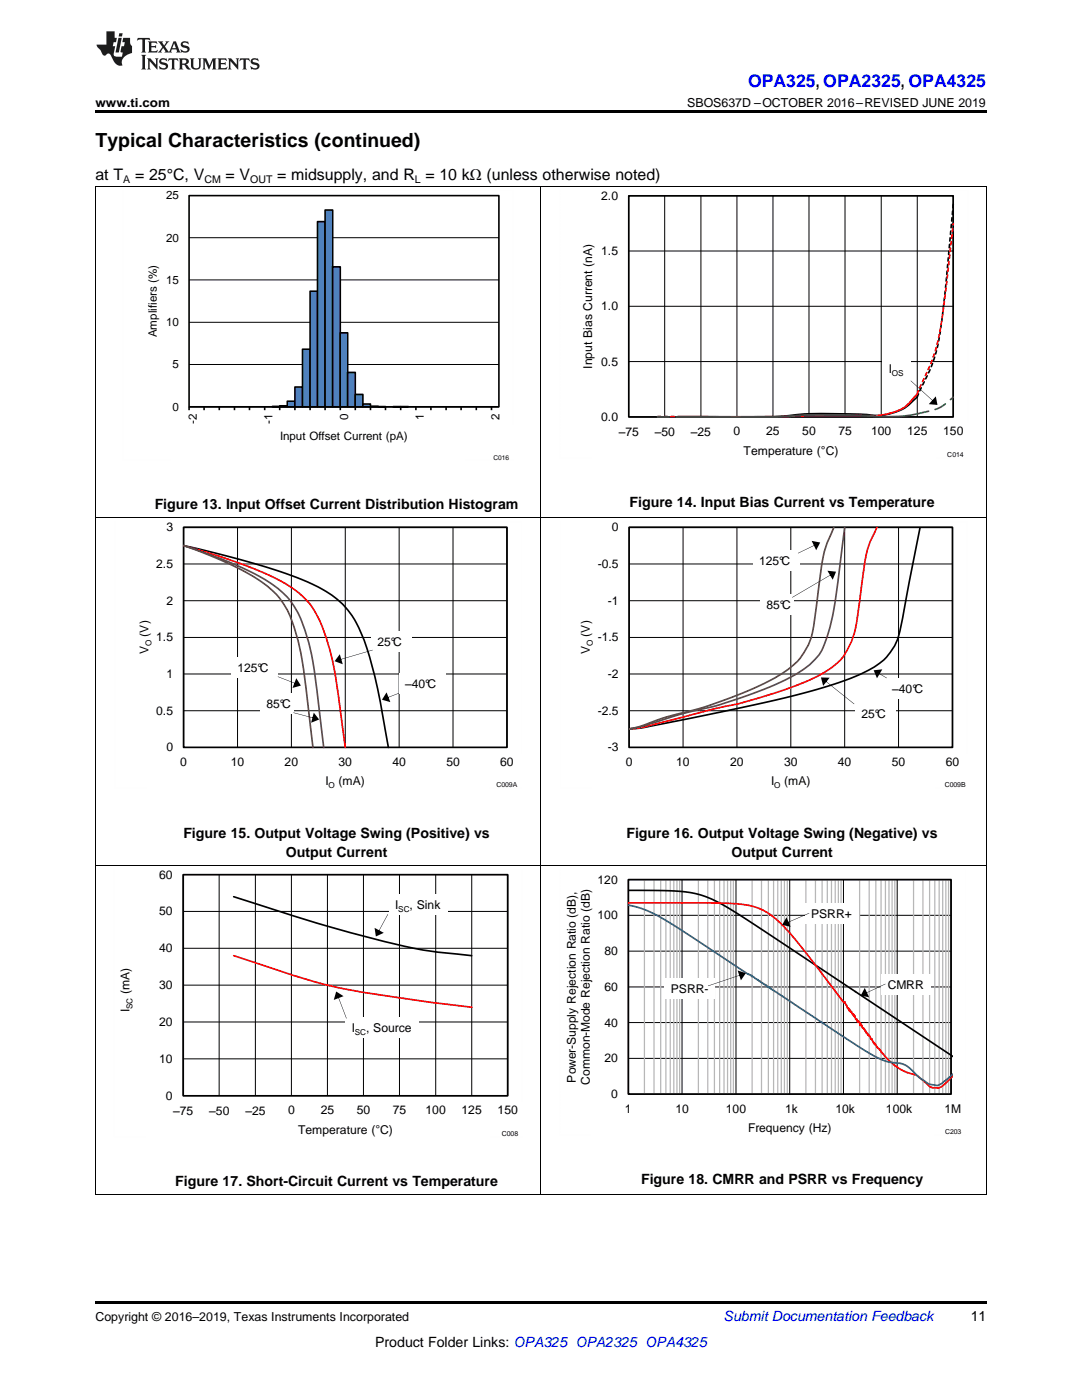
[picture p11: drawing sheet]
<svg xmlns="http://www.w3.org/2000/svg" width="216mm" height="279mm" viewBox="0 0 216 279" stroke-linecap="round" stroke-linejoin="round" font-family="sans-serif">
<path d="M19 238.3l.2 .1zM196.7 238.3l.1 .1zM19 259.7h177.8v.5h-177.8z" fill="#000"/>
<g fill="none" stroke="#000" stroke-width=".2">
<path d="M19.1 172.7v65.7M36.5 174.5h64.8v44.2h-64.8zM43.7 174.5v44.2M51 174.5v44.2M58.1 174.5v44.2M65.3 174.5v44.2M72.5 174.5v44.2M79.7 174.5v44.2M86.9 174.5v44.2M94.1 174.5v44.2M107.9 172.7v65.7M196.8 172.7v65.7"/>
<path d="M36.5 196.6h64.8M36.5 189.3h64.8M36.5 181.9h64.8M36.5 211.3h64.8M36.5 204h64.8M19 238.3h177.8"/>
</g>
<path d="M36.6 174.6h64.7v44.1h-64.7zM46.6 179l2.7 .8a293.6 293.6 0 0 0 35.7 9.9l9.1 1" fill="none" stroke="#000" stroke-width=".33"/>
<path d="M46.6 190.7a220.9 220.9 0 0 0 21.5 6.5l8.3 1.5 17.7 2.3" fill="none" stroke="#f00" stroke-width=".33"/>
<path d="M22.7 173.5v53.4M35.3 173.5h68.9M104.2 173.5v46.4M22.7 226.8h6.4M97.9 226.8h6.3" fill="none" stroke="#fefefe" stroke-width=".2" stroke-dasharray=".4 .1" stroke-linecap="butt"/>
<path d="M68.9 203.1h14.7v4.1h-14.7z" fill-rule="evenodd" fill="#fff"/>
<path d="M67.4 198.9l1.7 4.4zM67.1 197.9l1.5 .9-2 .8z" fill="#000"/>
<path d="M77.6 178.5h11.6v4.1h-11.6z" fill-rule="evenodd" fill="#fff"/>
<path d="M77.4 182.4l-1.9 3.6zM74.7 185.2l1.9 1-1.6 .7z" fill="#000"/>
<path d="M125.4 175.6h64.4v42.8h-64.4zM136.1 175.6v42.8M146.9 175.6v42.8M157.6 175.6v42.8M168.3 175.6v42.8M179 175.6v42.8M125.4 197h64.4M125.4 189.8h64.4M125.4 182.7h64.4M125.4 211.2h64.4M125.4 204.1h64.4" fill="none" stroke="#000" stroke-width=".2"/>
<g fill="none" stroke="#b7b7b7" stroke-width=".25">
<path d="M128.6 175.5v42.9M130.5 175.5v42.9M131.8 175.5v42.9M132.9 175.5v42.9M133.7 175.5v42.9M134.5 175.5v42.9M135.1 175.5v42.9M135.6 175.5v42.9M139.4 175.5v42.9M141.2 175.5v42.9M142.6 175.5v42.9M143.6 175.5v42.9"/>
<path d="M144.5 175.5v42.9M145.2 175.5v42.9M145.8 175.5v42.9M146.3 175.5v42.9M150.1 175.5v42.9M151.9 175.5v42.9M153.3 175.5v42.9M154.4 175.5v42.9M155.2 175.5v42.9M155.9 175.5v42.9M156.5 175.5v42.9M157.1 175.5v42.9"/>
<path d="M160.8 175.5v42.9M162.7 175.5v42.9M164 175.5v42.9M165.1 175.5v42.9M165.9 175.5v42.9M166.7 175.5v42.9M167.3 175.5v42.9M167.8 175.5v42.9M171.5 175.5v42.9M173.4 175.5v42.9M174.8 175.5v42.9M175.8 175.5v42.9"/>
<path d="M176.7 175.5v42.9M177.4 175.5v42.9M178 175.5v42.9M178.5 175.5v42.9M182.3 175.5v42.9M184.2 175.5v42.9M185.5 175.5v42.9M186.5 175.5v42.9M187.4 175.5v42.9M188.1 175.5v42.9M188.7 175.5v42.9M189.3 175.5v42.9"/>
</g>
<path d="M125.3 177.7l8.4 .1 4.3 .4a28.5 28.5 0 0 1 9.1 4.1l23.6 15.6M125.4 175.5h64.4v42.9h-64.4zM170.7 197.9l19.4 12.9" fill="none" stroke="#000" stroke-width=".33"/>
<path d="M125.3 180.2l20.8 .1 3.5 .4 1.5 .5 1.3 .5 2.6 1.9 3.3 3.5 4.6 5.7 5.4 7.3 .3-.2 .6 1.4v-.2l.1 .3 .1-.2 .1 .6v-.3l.2 .5 .2-.1 .4 .8 .1-.3v.5l.2-.1 .1 .6 .3-.1 .1 .7 .1-.3 .2 .4 .1-.2 .1 .8 .1-.4 .2 .6 .1-.2 .1 .5 .1 .1 .1-.2 .1 .3 .1-.1 .4 .9h.2l.1 .4 .1-.2 .1 .3 .2 .1 .2 .6 .2-.1 .3 1 .2-.1 .1 .3 .1-.1 .4 .8 .6 .4 1.4 1.8 1.5 1.4 2.4 1.3 2 .6 2.5 2.1 .6 .3h1.2l.5-.2 2.3-2.1" fill="none" stroke="#f00" stroke-width=".33"/>
<path d="M125.3 180.6l.3 .1a30.5 30.5 0 0 1 10.8 5.2l12.8 8.5 .5 .1 .2 .3 .1-.1 .1 .2h.2l.9 .7 .1-.1 .7 .7 .9 .4 .9 .8 15.2 10 5.8 3.6 2.2 .9 2.7 .3 1 .4 1.1 .8 1.7 1.7 2.2 1.3 1.2 .2h.4l1.3-.9 1.5-1.3" fill="none" stroke="#295c75" stroke-width=".33"/>
<path d="M111.6 173.4v53.1M124.1 173.4h68.6M192.7 173.4v46.1M111.6 226.5h6.3M186.4 226.5h6.3" fill="none" stroke="#fefefe" stroke-width=".2" stroke-dasharray=".4 .1" stroke-linecap="butt"/>
<path d="M160.6 180.3h10.7v4.1h-10.7z" fill-rule="evenodd" fill="#fff"/>
<path d="M157 184.1l4.5-1.8zM156.9 183.1l.9 1.9-1.7-.4z" fill="#000"/>
<path d="M175.9 194.4h9.9v4.1h-9.9z" fill-rule="evenodd" fill="#fff"/>
<path d="M172.7 198.2l4-1.8zM172.6 197.2l.8 1.8-1.7-.3z" fill="#000"/>
<path d="M132.6 195.2h10.2v4.1h-10.2z" fill-rule="evenodd" fill="#fff"/>
<path d="M141.3 196.7l6.6-2.1zM147.2 193.7l1.6 .5-1 1.4z" fill="#000"/>
<g fill="none" stroke="#000" stroke-width=".2">
<path d="M19.1 103.4v69.3M36.6 105.2h64.5v44h-64.5zM36.6 119.9h64.5M36.6 112.6h64.5M47.4 105.2v44M58.1 105.2v44M68.9 105.2v44M79.6 105.2v44M90.4 105.2v44M107.9 103.4v69.3M196.8 103.4v69.3M36.6 134.5h64.5"/>
<path d="M36.6 127.2h64.5M36.6 141.8h64.5M19 172.7h177.8"/>
</g>
<path d="M36.6 105.2h64.6v44h-64.6zM36.6 108.9l11.7 2.9 9.4 2.9a29 29 0 0 1 10.8 6.1 25.2 25.2 0 0 1 5.4 10.9 159.6 159.6 0 0 1 3.6 17.5" fill="none" stroke="#000" stroke-width=".33"/>
<path d="M36.6 108.9l7.4 2.2 6.4 2.3a31.7 31.7 0 0 1 10.3 5.9 19.1 19.1 0 0 1 4.6 8.7 87.6 87.6 0 0 1 2.9 15.8l.7 5.4" fill="none" stroke="#f00" stroke-width=".33"/>
<path d="M36.6 108.9l5.2 1.8 5.2 2a31.8 31.8 0 0 1 10.4 6.6 20.6 20.6 0 0 1 4.1 8.5 137.5 137.5 0 0 1 2.8 18.7l.3 2.7" fill="none" stroke="#68275f" stroke-width=".33"/>
<path d="M36.6 108.9l3.5 1.2 4.7 2a34.2 34.2 0 0 1 10.5 6.7 17.7 17.7 0 0 1 3.8 7.7 107.2 107.2 0 0 1 2.7 17l.6 5.7" fill="none" stroke="#6b5028" stroke-width=".33"/>
<path d="M22.9 104.2v53.1M35.3 104.2h68.8M104.1 104.2v46.1M22.9 157.3h6.3M97.8 157.3h6.3" fill="none" stroke="#fefefe" stroke-width=".2" stroke-dasharray=".4 .1" stroke-linecap="butt"/>
<path d="M79.6 134.4h9.3v4.1h-9.3z" fill-rule="evenodd" fill="#fff"/>
<path d="M77.2 139.2l2.4-.8zM77.1 138.2l.8 1.9-1.7-.5z" fill="#000"/>
<path d="M74.1 125.9h8v4.1h-8z" fill-rule="evenodd" fill="#fff"/>
<path d="M67.8 131.6l6.6-1.8zM67.8 130.6l.6 2-1.6-.6z" fill="#000"/>
<path d="M46.1 131.2h9.4v4.1h-9.4z" fill-rule="evenodd" fill="#fff"/>
<path d="M55.5 135l3.6 1.5zM59.1 135.4l-.7 1.9 1.6-.5z" fill="#000"/>
<path d="M51.9 138.4h6.7v4.1h-6.7z" fill-rule="evenodd" fill="#fff"/>
<path d="M58.6 142.2l4.1 1.1zM62.6 142.2l-.5 2 1.6-.6z" fill="#000"/>
<path d="M125.5 105.2h64.5v44h-64.5zM125.5 119.9h64.5M125.5 112.6h64.5M136.3 105.2v44M147 105.2v44M157.8 105.2v44M168.5 105.2v44M179.3 105.2v44M125.5 134.5h64.5M125.5 127.2h64.5M125.5 141.8h64.5" fill="none" stroke="#000" stroke-width=".2"/>
<path d="M125.5 105.2h64.6v44h-64.6zM183.6 105.2l-3.1 16.2a27.9 27.9 0 0 1-2.1 7.7 14.6 14.6 0 0 1-7.7 5.9l-5.6 2-7.7 2.1-12.5 2.8-12.5 2.5a40 40 0 0 1-6.9 1.1" fill="none" stroke="#000" stroke-width=".33"/>
<path d="M175 105.2a21 21 0 0 0-2.7 8.7l-.5 4.2a45.3 45.3 0 0 1-1.9 9.9 12.5 12.5 0 0 1-6.9 7l-5.2 2.2-6.5 2.1-3.8 1.1-5.2 1.1-9.9 2.6a37.5 37.5 0 0 1-6.9 1.4" fill="none" stroke="#f00" stroke-width=".33"/>
<path d="M168.5 105.2a213.1 213.1 0 0 1-2.8 19.7 19.5 19.5 0 0 1-2.5 6.1 23.5 23.5 0 0 1-8.8 5.8l-8.2 3a65.7 65.7 0 0 1-9 2.4l-4.8 1.4a36.6 36.6 0 0 1-6.9 1.9" fill="none" stroke="#68275f" stroke-width=".33"/>
<path d="M166.4 105.2a26.1 26.1 0 0 0-2.9 10.7l-.2 1.5a83.6 83.6 0 0 1-1.5 9.9 14.2 14.2 0 0 1-7.4 8.1l-3.9 1.9-5.2 2.1-4.7 1.7-4.7 1.2a63.2 63.2 0 0 0-8.6 2.8l-1.8 .4" fill="none" stroke="#6b5028" stroke-width=".33"/>
<path d="M111.8 104.2v53.1M124.2 104.2h68.8M193 104.2v46.1M111.8 157.3h6.3M186.7 157.3h6.3" fill="none" stroke="#fefefe" stroke-width=".2" stroke-dasharray=".4 .1" stroke-linecap="butt"/>
<path d="M150.2 109.8h9.4v4h-9.4z" fill-rule="evenodd" fill="#fff"/>
<path d="M159.2 110.4l3.5-1.6zM162 107.9l.9 1.9 .8-1.5z" fill="#000"/>
<path d="M170.6 140.4h8v4.1h-8z" fill-rule="evenodd" fill="#fff"/>
<path d="M164.7 135.8l5.8 4.7zM163.8 135.2l1.7 .1-1.3 1.6z" fill="#000"/>
<path d="M176.8 135.3h9.4v4.1h-9.4z" fill-rule="evenodd" fill="#fff"/>
<path d="M175.2 134.3l1.7 1.1zM174.3 133.8l1.8-.2-1.1 1.8z" fill="#000"/>
<path d="M151.7 118.6h6.6v4.1h-6.6z" fill-rule="evenodd" fill="#fff"/>
<path d="M158.1 119.2l7.9-4.5zM165.1 113.9l1.1 1.8 .6-1.6z" fill="#000"/>
<path d="M19.1 37.3v66.1M37.7 39h61.9M107.9 37.3v66.1M196.8 37.3v66.1M37.7 55.9h61.9M37.7 47.4h61.9M37.7 72.7h61.9M37.7 64.3h61.9M19 103.3h177.8" fill="none" stroke="#000" stroke-width=".2"/>
<path d="M37.7 39h61.8v42.2h-61.8z" fill="none" stroke="#000" stroke-width=".32"/>
<path d="M54.3 81.1l1.5 .1z" fill-rule="evenodd" fill="#4f81bd"/>
<path d="M54.3 81.1l1.5 .1z" fill="none" stroke="#000" stroke-width=".32"/>
<path d="M55.8 81h1.5v.2h-1.5z" fill-rule="evenodd" fill="#4f81bd"/>
<path d="M55.8 81h1.5v.2h-1.5z" fill="none" stroke="#000" stroke-width=".32"/>
<path d="M57.3 80.1h1.5v1.1h-1.5z" fill-rule="evenodd" fill="#4f81bd"/>
<path d="M57.3 80.1h1.5v1.1h-1.5z" fill="none" stroke="#000" stroke-width=".32"/>
<path d="M58.8 77.2h1.6v4h-1.6z" fill-rule="evenodd" fill="#4f81bd"/>
<path d="M58.8 77.2h1.6v4h-1.6z" fill="none" stroke="#000" stroke-width=".32"/>
<path d="M60.4 69.7h1.5v11.5h-1.5z" fill-rule="evenodd" fill="#4f81bd"/>
<path d="M60.4 69.7h1.5v11.5h-1.5z" fill="none" stroke="#000" stroke-width=".32"/>
<path d="M61.9 58.1h1.5v23.1h-1.5z" fill-rule="evenodd" fill="#4f81bd"/>
<path d="M61.9 58.1h1.5v23.1h-1.5z" fill="none" stroke="#000" stroke-width=".32"/>
<path d="M63.4 44.2h1.5v37h-1.5z" fill-rule="evenodd" fill="#4f81bd"/>
<path d="M63.4 44.2h1.5v37h-1.5z" fill="none" stroke="#000" stroke-width=".32"/>
<path d="M64.9 41.9h1.5v39.3h-1.5z" fill-rule="evenodd" fill="#4f81bd"/>
<path d="M64.9 41.9h1.5v39.3h-1.5z" fill="none" stroke="#000" stroke-width=".32"/>
<path d="M66.4 53.2h1.5v28h-1.5z" fill-rule="evenodd" fill="#4f81bd"/>
<path d="M66.4 53.2h1.5v28h-1.5z" fill="none" stroke="#000" stroke-width=".32"/>
<path d="M67.9 66.4h1.5v14.8h-1.5z" fill-rule="evenodd" fill="#4f81bd"/>
<path d="M67.9 66.4h1.5v14.8h-1.5z" fill="none" stroke="#000" stroke-width=".32"/>
<path d="M69.4 74.3h1.5v6.9h-1.5z" fill-rule="evenodd" fill="#4f81bd"/>
<path d="M69.4 74.3h1.5v6.9h-1.5z" fill="none" stroke="#000" stroke-width=".32"/>
<path d="M70.9 78.7h1.5v2.5h-1.5z" fill-rule="evenodd" fill="#4f81bd"/>
<path d="M70.9 78.7h1.5v2.5h-1.5z" fill="none" stroke="#000" stroke-width=".32"/>
<path d="M72.4 80.6h1.5v.6h-1.5z" fill-rule="evenodd" fill="#4f81bd"/>
<path d="M72.4 80.6h1.5v.6h-1.5z" fill="none" stroke="#000" stroke-width=".32"/>
<path d="M73.9 81.1h1.5v.1h-1.5z" fill-rule="evenodd" fill="#4f81bd"/>
<path d="M73.9 81.1h1.5v.1h-1.5z" fill="none" stroke="#000" stroke-width=".32"/>
<path d="M75.4 81.1l1.5 .1z" fill-rule="evenodd" fill="#4f81bd"/>
<path d="M75.4 81.1l1.5 .1z" fill="none" stroke="#000" stroke-width=".32"/>
<path d="M78.4 81.1l1.6 .1z" fill-rule="evenodd" fill="#4f81bd"/>
<path d="M78.4 81.1l1.6 .1z" fill="none" stroke="#000" stroke-width=".32"/>
<path d="M80 81.1l1.5 .1z" fill-rule="evenodd" fill="#4f81bd"/>
<g fill="none" stroke="#000" stroke-width=".32">
<path d="M40.7 81.2v.7M43.8 81.2v.7M46.8 81.2v.7M49.8 81.2v.7M52.8 81.2v.7M55.8 81.2v.7M58.8 81.2v.7M61.9 81.2v.7M64.9 81.2v.7M67.9 81.2v.7M70.9 81.2v.7M73.9 81.2v.7"/>
<path d="M76.9 81.2v.7M80 81.1l1.5 .1zM80 81.2v.7M83 81.2v.7M86 81.2v.7M89 81.2v.7M92 81.2v.7M95 81.2v.7M98.1 81.2v.7M99.5 81.2h-61.8v.7"/>
</g>
<path d="M24.5 38v53.9M36.5 38h65.9M102.4 38v46.8M111.6 38v53.4M124.2 38h68.9M193.1 38v46.4M24.5 91.8h9.6M92.8 91.8h9.6M111.6 91.4h6.4M186.8 91.4h6.3" fill="none" stroke="#fefefe" stroke-width=".2" stroke-dasharray=".4 .1" stroke-linecap="butt"/>
<path d="M125.4 39.1h64.8v44.1h-64.8zM132.6 39.1v44.1M139.9 39.1v44.1M147 39.1v44.1M154.2 39.1v44.1M161.4 39.1v44.1M168.6 39.1v44.1M175.8 39.1v44.1M183 39.1v44.1M125.4 50.1h64.8M125.4 72.2h64.8M125.4 61.1h64.8" fill="none" stroke="#000" stroke-width=".2"/>
<path d="M125.5 39.1h64.7v44.1h-64.7zM183 79.2a11 11 0 0 1-10.6 3.5 98.4 98.4 0 0 0-17.1 .4l-19.8 .1" fill="none" stroke="#000" stroke-width=".33"/>
<path d="M183 79.2l.4-.9a35.4 35.4 0 0 0 4.2-11.7l1-9 1.6-16.9M131.2 83.2h4.3" fill="none" stroke="#000" stroke-width=".33" stroke-dasharray=".7 .7"/>
<path d="M183 78.6l.8-1.9a38.5 38.5 0 0 0 4.5-15.3l1.9-16.8M131.2 83.2h4.3" fill="none" stroke="#f00" stroke-width=".33" stroke-dasharray=".7 .7"/>
<path d="M183 78.6a10.5 10.5 0 0 1-4 3.4 16.3 16.3 0 0 1-7.5 .9l-18.2 .3h-17.8" fill="none" stroke="#f00" stroke-width=".33"/>
<path d="M131.2 83.2h4.3M183 82.6a16 16 0 0 0 5.4-1.8l1.8-1.5" fill="none" stroke="#286b49" stroke-width=".33" stroke-dasharray="2.3 1.3"/>
<path d="M183 82.6a42.1 42.1 0 0 1-11.5 .3 141.5 141.5 0 0 0-17.3 .3h-18.7" fill="none" stroke="#286b49" stroke-width=".33"/>
<path d="M176.1 71.5h5.6v4.1h-5.6z" fill-rule="evenodd" fill="#fff"/>
<g fill="#000">
<path d="M19 22h177.8v.5h-177.8z"/>
<path d="M181.8 76l4.5 4.1zM186.7 79.1l.4 1.7-1.8-.1z"/>
</g>
<path d="M19 37.2h177.8" fill="none" stroke="#000" stroke-width=".2"/>
<g fill="#231f20">
<path d="M27.5 7.6l-.1 .5 .4-.2h.6v.1v2.1l-.2 .4h1l-.3-.4v-2.1l.1-.1h.5l.5 .2-.2-.5zM29.5 8.3l.2 .3v1.5l-.2 .4h1.8l.2-.6a1.04 1.04 0 0 1-1.3 .2v-.7h.6l.3 .2v-.6l-.3 .2h-.6v-.6l.8-.1 .4 .3-.2-.5zM31.5 8.3l.9 1.1-.9 1.1h.8l-.2-.2 .5-.7 .4 .7-.2 .2h1.5l-.1-.2 .1-.4h.9l.1 .4-.2 .2h1l-.3-.3-.7-1.9h-.5l-.9 2-.8-1 .9-1h-.8l.1 .3-.3 .5-.4-.6 .2-.2zM34.7 8.6l.4 1h-.7zM36.3 8.4a.63 .63 0 0 0-.2 .7 .63 .63 0 0 0 .6 .4l.6 .2 .1 .2a.75 .75 0 0 1-.7 .4 .75 .75 0 0 1-.6-.5l.1 .7 .1-.1a1.11 1.11 0 0 0 1.5-.6 1.13 1.13 0 0 0-1.2-.8l-.1-.4a1.04 1.04 0 0 1 1.2 .2l-.2-.5-.1 .1-.5-.2zM28.2 10.9l.2 .4v2.2l-.2 .4h1l-.3-.4v-2.2l.3-.4zM29.3 11.6l.3 .4v1.5l-.3 .4h.8l-.2-.4v-1.3l1.5 1.7v-1.9l.2-.4h-.7l.2 .4v.9l-1.1-1.3zM32 11.8a.62 .62 0 0 0-.2 .7 .62 .62 0 0 0 .6 .4l.6 .1 .1 .3a.76 .76 0 0 1-.7 .3 .76 .76 0 0 1-.6-.4l.1 .7 .1-.1a1.11 1.11 0 0 0 1.5-.6 1.13 1.13 0 0 0-1.2-.8l-.1-.4a1.04 1.04 0 0 1 1.2 .2l-.2-.6-.1 .1-.5-.1zM33.7 11.6l-.2 .6a.61 .61 0 0 1 .8-.3v1.6l-.2 .4h.9l-.2-.4v-1.6a.63 .63 0 0 1 .8 .3l-.2-.6zM35.6 11.6l.3 .4v1.5l-.3 .4h1l-.2-.2v-.8l.5 .2a.76 .76 0 0 0 1.2 .7l-1-1a.58 .58 0 0 0 .6-.5 .58 .58 0 0 0-.5-.6zM36.4 11.9h.1a.45 .45 0 0 1 .5 .1 .45 .45 0 0 1 .1 .5l-.7 .2zM37.9 11.6l.2 .2a2.17 2.17 0 0 0 .3 1.9 .99 .99 0 0 0 1.6-.6v-1.1l.2-.4h-.7l.2 .2a1.92 1.92 0 0 1-.2 1.8 .6 .6 0 0 1-.9-.5v-1.1l.2-.4zM40.4 11.6l.2 .4v1.5l-.2 .4h.7l-.2-.4v-1.4l.8 1.8 .8-1.8v1.4l-.2 .4h.9l-.2-.4v-1.5l.2-.4h-.8l-.6 1.5-.6-1.5zM43.4 11.6l.2 .4v1.5l-.2 .4h1.8l.2-.6a1.04 1.04 0 0 1-1.3 .1v-.6h.5l.4 .2v-.6l-.4 .2h-.5v-.7h.8l.3 .3-.1-.6zM45.5 11.6l.2 .4v1.5l-.2 .4h.7l-.2-.4v-1.3l1.5 1.7v-1.9l.2-.4h-.7l.2 .4v.9l-1.1-1.3zM47.9 11.6l-.1 .6a.61 .61 0 0 1 .8-.3v1.6l-.3 .4h1l-.3-.4 .1-1.6a.63 .63 0 0 1 .7 .3l-.1-.6zM50.2 11.8a.62 .62 0 0 0-.2 .7 .62 .62 0 0 0 .6 .4l.6 .1 .2 .3a.76 .76 0 0 1-.8 .3 .76 .76 0 0 1-.6-.4l.1 .7 .2-.1a1.11 1.11 0 0 0 1.5-.6 1.13 1.13 0 0 0-1.3-.8l-.1-.4a1.04 1.04 0 0 1 1.2 .2l-.1-.6-.2 .1-.5-.1z"/>
<path d="M21.2 6.3v2.6h-1.9l.1 .4 .7 .9a.91 .91 0 0 0 1 .8 .56 .56 0 0 1 .5-.3 .56 .56 0 0 1 .5 .3l.4 .8a1.53 1.53 0 0 0 1.9 1.2 1.54 1.54 0 0 1 1-2.1l.9-.3v-1.4a1.52 1.52 0 0 1-.3-1.6h-1.4l-.2 .8h.5l-.2 .8h-.4l-.2 1v.2l.4 .1-.2 .8a1.93 1.93 0 0 1-1.6-.3l.3-1.8h-.5l.2-.8h.4l.2-.8h-.4v-1.3zM23.6 7.6l-.6 2.9h.7l.6-2.9zM23.8 6.6l-.1 .7h.6l.2-.7z"/>
</g>
<text font-size="3.9" x="19" y="29.3">Typical Characteristics (continued)</text>
<text font-size="3.5" fill="#00f" x="149.3" y="17.3">OPA325, OPA2325, OPA4325</text>
<g font-size="3.2">
<text x="19" y="36">at T</text>
<text x="27" y="36">= 25°C, V</text>
<text x="45" y="36">= V</text>
<text x="55.3" y="36">= midsupply, and R = 10 kΩ (unless otherwise noted)</text>
</g>
<g font-size="2.8">
<text x="30.9" y="101.6">Figure 13. Input Offset Current Distribution Histogram</text>
<text x="125.6" y="101.1">Figure 14. Input Bias Current vs Temperature</text>
<text x="36.6" y="167.3">Figure 15. Output Voltage Swing (Positive) vs</text>
<text x="125" y="167.3">Figure 16. Output Voltage Swing (Negative) vs</text>
<text x="57" y="171">Output Current</text>
<text x="145.9" y="171">Output Current</text>
<text x="35" y="236.6">Figure 17. Short-Circuit Current vs Temperature</text>
<text x="127.9" y="236.3">Figure 18. CMRR and PSRR vs Frequency</text>
<text x="193.7" y="263.6">11</text>
<text x="74.9" y="268.9">Product Folder Links: OPA325 OPA2325 OPA4325</text>
</g>
<text font-size="2.8" fill="#0000c8" x="144.4" y="263.6">Submit Documentation Feedback</text>
<g font-size="2.5">
<text x="19" y="21.4">www.ti.com</text>
<text x="137.1" y="21.4">SBOS637D –OCTOBER 2016–REVISED JUNE 2019</text>
<text x="19" y="263.6">Copyright © 2016–2019, Texas Instruments Incorporated</text>
</g>
<g font-size="2.4">
<text x="120" y="39.9">2.0</text>
<text x="120" y="50.9">1.5</text>
<text x="120" y="61.9">1.0</text>
<text x="118.2" y="73.6" transform="rotate(-90 118.2 73.6)">Input Bias Current (nA)</text>
<text x="120" y="73">0.5</text>
<text x="177.3" y="74.4">I</text>
<text x="120" y="84">0.0</text>
<text x="123.5" y="87">±75</text>
<text x="130.7" y="87">±50</text>
<text x="137.9" y="87">±25</text>
<text x="146.4" y="86.9">0</text>
<text x="152.9" y="86.9">25</text>
<text x="160.1" y="86.9">50</text>
<text x="167.3" y="86.9">75</text>
<text x="173.8" y="86.9">100</text>
<text x="181" y="86.9">125</text>
<text x="188.2" y="86.9">150</text>
<text x="148.4" y="90.8">Temperature (ÉC)</text>
<text x="33.2" y="106">3</text>
<text x="122.1" y="106">0</text>
<text x="31.2" y="113.3">2.5</text>
<text x="119.3" y="113.3">-0.5</text>
<text x="151.5" y="112.7">125°C</text>
<text x="33.2" y="120.7">2</text>
<text x="121.3" y="120.7">-1</text>
<text x="153" y="121.5">85°C</text>
<text x="29.6" y="130.6" transform="rotate(-90 29.6 130.6)">V</text>
<text x="29.6" y="127" transform="rotate(-90 29.6 127)">(V)</text>
<text x="31.2" y="128">1.5</text>
<text x="75.3" y="128.8">25°C</text>
<text x="117.7" y="130.6" transform="rotate(-90 117.7 130.6)">V</text>
<text x="117.7" y="127" transform="rotate(-90 117.7 127)">(V)</text>
<text x="119.3" y="128">-1.5</text>
<text x="33.2" y="135.3">1</text>
<text x="47.4" y="134.1">125°C</text>
<text x="80.8" y="137.3">±40°C</text>
<text x="121.3" y="135.3">-2</text>
<text x="31.2" y="142.6">0.5</text>
<text x="53.2" y="141.3">85°C</text>
<text x="119.3" y="142.6">-2.5</text>
<text x="171.9" y="143.3">25°C</text>
<text x="178" y="138.2">±</text>
<text x="179.4" y="138.2">40°C</text>
<text x="33.2" y="150">0</text>
<text x="121.3" y="150">-3</text>
<text x="36" y="152.9">0</text>
<text x="46" y="152.9">10</text>
<text x="56.8" y="152.9">20</text>
<text x="67.6" y="152.9">30</text>
<text x="78.3" y="152.9">40</text>
<text x="89.1" y="152.9">50</text>
<text x="99.8" y="152.9">60</text>
<text x="124.9" y="152.9">0</text>
<text x="134.9" y="152.9">10</text>
<text x="145.7" y="152.9">20</text>
<text x="156.5" y="152.9">30</text>
<text x="167.2" y="152.9">40</text>
<text x="178" y="152.9">50</text>
<text x="188.7" y="152.9">60</text>
<text x="65" y="156.7">I</text>
<text x="67.6" y="156.7">(mA)</text>
<text x="153.9" y="156.7">I</text>
<text x="156.5" y="156.7">(mA)</text>
<text x="31.7" y="175.3">60</text>
<text x="119.3" y="176.3">120</text>
<text x="31.7" y="182.7">50</text>
<text x="78.9" y="181.5">I</text>
<text x="81.7" y="181.5">, Sink</text>
<text x="119.3" y="183.5">100</text>
<text x="161.8" y="183.2">PSRR+</text>
<text x="31.7" y="190">40</text>
<text x="120.6" y="190.6">80</text>
<text x="31.7" y="197.4">30</text>
<text x="120.6" y="197.7">60</text>
<text x="177.1" y="197.4">CMRR</text>
<text x="25.8" y="202.1" transform="rotate(-90 25.8 202.1)">I</text>
<text x="25.8" y="198.5" transform="rotate(-90 25.8 198.5)">(mA)</text>
<text x="133.9" y="198.1">PSRR-</text>
<text x="31.7" y="204.8">20</text>
<text x="70.2" y="206">I</text>
<text x="73.1" y="206">, Source</text>
<text x="120.6" y="204.9">40</text>
<text x="31.7" y="212.1">10</text>
<text x="120.6" y="212">20</text>
<text x="33.1" y="219.5">0</text>
<text x="114.9" y="216" transform="rotate(-90 114.9 216)">Power-Supply Rejection Ratio (dB),</text>
<text x="117.7" y="216.5" transform="rotate(-90 117.7 216.5)">Common-Mode Rejection Ratio (dB)</text>
<text x="121.9" y="219.2">0</text>
<text x="34.6" y="222.5">±75</text>
<text x="41.8" y="222.5">±50</text>
<text x="49" y="222.5">±25</text>
<text x="57.5" y="222.4">0</text>
<text x="59.5" y="226.2">Temperature (ÉC)</text>
<text x="64" y="222.4">25</text>
<text x="71.2" y="222.4">50</text>
<text x="78.4" y="222.4">75</text>
<text x="84.9" y="222.4">100</text>
<text x="92.1" y="222.4">125</text>
<text x="99.3" y="222.4">150</text>
<text x="124.7" y="222.1">1</text>
<text x="134.8" y="222.1">10</text>
<text x="144.8" y="222.1">100</text>
<text x="149.3" y="225.9">Frequency (Hz)</text>
<text x="156.6" y="222.1">1k</text>
<text x="166.7" y="222.1">10k</text>
<text x="176.8" y="222.1">100k</text>
<text x="188.4" y="222.1">1M</text>
</g>
<g font-size="2.3">
<text x="33.1" y="39.8">25</text>
<text x="33.1" y="48.2">20</text>
<text x="33.1" y="56.6">15</text>
<text x="33.1" y="65.1">10</text>
<text x="31.3" y="67.3" transform="rotate(-90 31.3 67.3)">Amplifiers (%)</text>
<text x="34.4" y="73.5">5</text>
<text x="34.4" y="81.9">0</text>
<text x="69.5" y="83.9" transform="rotate(-90 69.5 83.9)">0</text>
<text x="84.6" y="83.9" transform="rotate(-90 84.6 83.9)">1</text>
<text x="99.6" y="83.9" transform="rotate(-90 99.6 83.9)">2</text>
<text x="39.3" y="84.7" transform="rotate(-90 39.3 84.7)">-2</text>
<text x="54.4" y="84.7" transform="rotate(-90 54.4 84.7)">-1</text>
<text x="55.9" y="87.8">Input Offset Current (pA)</text>
</g>
<g font-size="2.1">
<text x="24.6" y="36.6">A</text>
<text x="40.8" y="36.6">CM</text>
<text x="49.9" y="36.6">OUT</text>
<text x="82.8" y="36.6">L</text>
</g>
<g font-size="1.6">
<text x="178" y="75">OS</text>
<text x="30.2" y="129" transform="rotate(-90 30.2 129)">O</text>
<text x="118.3" y="129" transform="rotate(-90 118.3 129)">O</text>
<text x="65.6" y="157.3">O</text>
<text x="154.5" y="157.3">O</text>
<text x="79.5" y="182.1">SC</text>
<text x="26.4" y="201.4" transform="rotate(-90 26.4 201.4)">SC</text>
<text x="70.8" y="206.6">SC</text>
</g>
<g font-size="1.4">
<text x="189" y="91.2">C014</text>
<text x="99.1" y="157.2">C009A</text>
<text x="188.5" y="157.2">C009B</text>
<text x="100.1" y="226.7">C008</text>
<text x="188.6" y="226.3">C203</text>
</g>
<text font-size="1.3" x="98.4" y="91.7">C016</text>
</svg>
